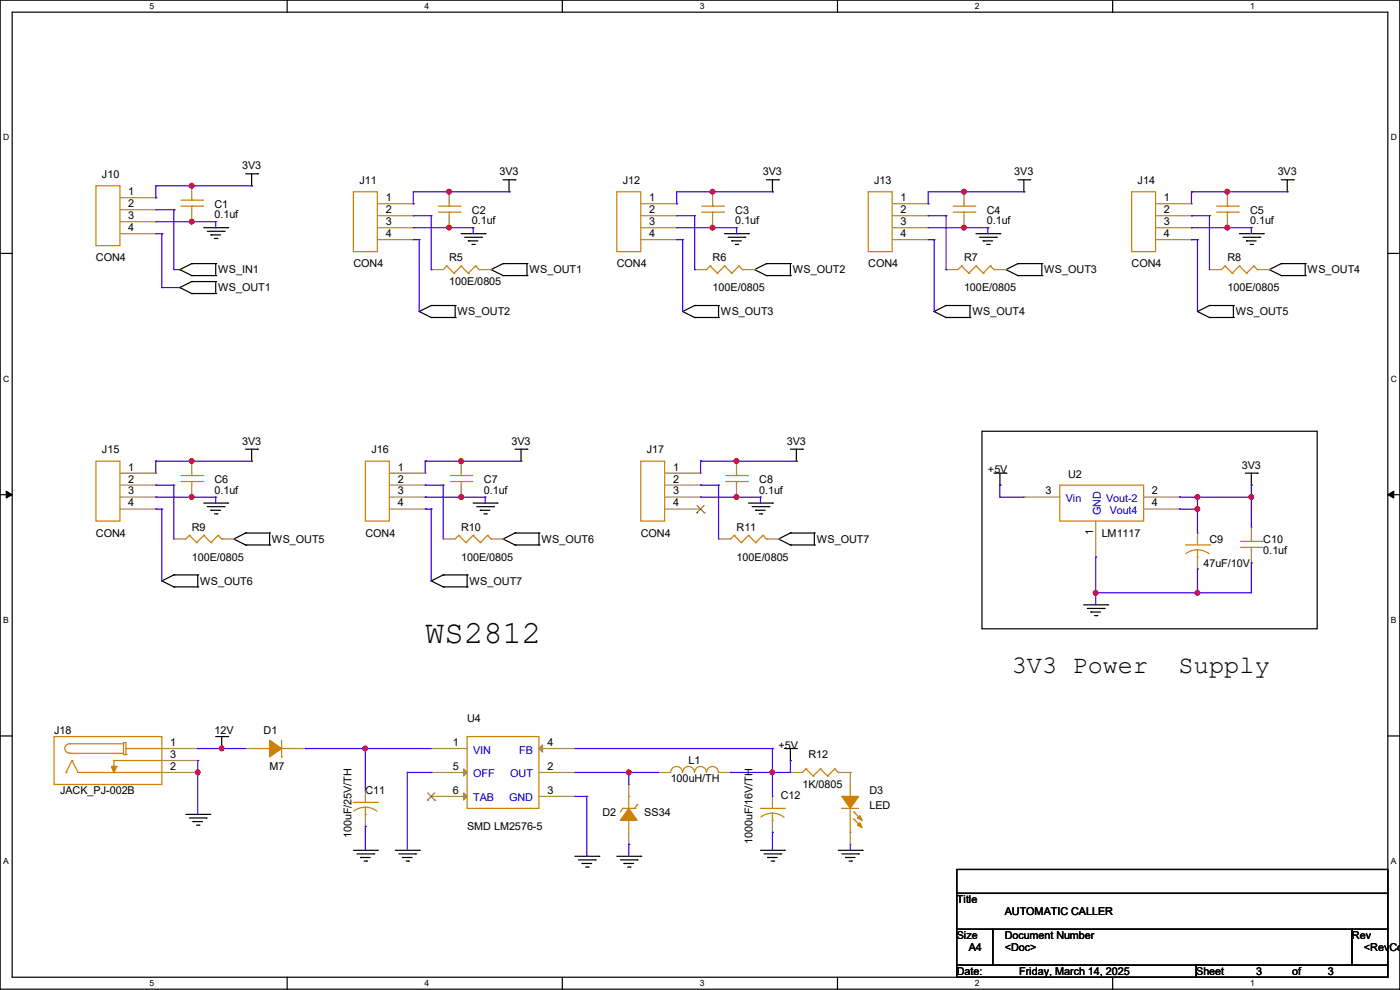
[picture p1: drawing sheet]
<svg xmlns="http://www.w3.org/2000/svg" width="297mm" height="210mm" viewBox="0 0 297 210" stroke-linecap="round" stroke-linejoin="round" font-family="sans-serif">
<path d="M0 0h297v209.8h-297zM2.6 2.6h291.8v204.7h-291.8z" fill="none" stroke="#000" stroke-width=".25"/>
<g fill="#fff">
<path d="M31.7 .3h1v2h-1z"/>
<path d="M31.7 207.6h1v1.9h-1z"/>
</g>
<path d="M60.9 0v2.6M60.9 207.3v2.5" fill="none" stroke="#000" stroke-width=".25"/>
<g fill="#fff">
<path d="M90.1 .3h1v2h-1z"/>
<path d="M90.1 207.6h1v1.9h-1z"/>
</g>
<path d="M119.3 0v2.6M119.3 207.3v2.5" fill="none" stroke="#000" stroke-width=".25"/>
<g fill="#fff">
<path d="M148.5 .3h.9v2h-.9z"/>
<path d="M148.5 207.6h.9v1.9h-.9z"/>
</g>
<path d="M177.7 0v2.6M177.7 207.3v2.5" fill="none" stroke="#000" stroke-width=".25"/>
<g fill="#fff">
<path d="M206.8 .3h1v2h-1z"/>
<path d="M206.8 207.6h1v1.9h-1z"/>
</g>
<path d="M236.1 0v2.6M236.1 207.3v2.5" fill="none" stroke="#000" stroke-width=".25"/>
<g fill="#fff">
<path d="M265.2 .3h1v2h-1z"/>
<path d="M265.2 207.6h1v1.9h-1z"/>
<path d="M.7 28.2h1.2v1.9h-1.2z"/>
<path d="M295.1 28.2h1.2v1.9h-1.2z"/>
<path d="M.7 79.3h1.2v2h-1.2z"/>
<path d="M295.1 79.3h1.2v2h-1.2z"/>
</g>
<path d="M0 53.8h2.6M294.4 53.8h2.6" fill="none" stroke="#000" stroke-width=".25"/>
<g fill="#fff">
<path d="M.7 130.5h1.2v2h-1.2z"/>
<path d="M295.1 130.5h1.1v2h-1.1z"/>
</g>
<path d="M0 104.9h2.6M294.4 104.9h2.6" fill="none" stroke="#000" stroke-width=".25"/>
<path d="M1.3 104.2l1.3 .7-1.3 .8zM294.4 104.9l1.3-.7v1.5z" fill="#000" stroke="#000" stroke-width=".21"/>
<g fill="#fff">
<path d="M.7 181.7h1.2v2h-1.2z"/>
<path d="M295.1 181.7h1.1v2h-1.1z"/>
</g>
<g fill="none" stroke="#000" stroke-width=".25">
<path d="M52.1 36.9h2.6M53.4 39.4h.1M53.4 36.9v2.5M54.7 36.9h.1M106.7 38.1h2.6M108 38.1v2.6M109.3 38.1h.1M162.6 38.1h2.5M163.9 38.1v2.6M165.1 38.1h.1M215.9 38.1h2.6M217.2 38.1v2.6"/>
<path d="M218.5 38.1h.1M271.8 38.1h2.6M273.1 38.1v2.6M274.4 38.1h.1M38.1 57.2h.1M38.1 57.2l2.6 1.3M40.7 55.9h.1M40.7 58.5h.1M40.7 59.7h.1M40.7 55.9l-2.6 1.3M40.7 55.9h5.1M40.7 58.5h5.1"/>
<path d="M40.7 59.7l-2.6 1.3M40.7 59.7h5.1M43.2 48.3h5.1M44 49.1h3.5M44.7 49.8h.1M44.7 49.8h2.1M45.5 50.6h.5M45.8 55.9h.1M45.8 58.5h.1M45.8 59.7h.1M45.8 55.9v2.6M45.8 59.7v2.6"/>
<path d="M46 50.6h.1M47.5 49.1h.1M48.3 48.3h.1M97.8 49.6h5.1M98.6 50.3h3.6M99.4 51.1h.1M99.4 51.1h2M100.1 51.9h.5M100.6 51.9h.1M102.2 50.3h.1M102.9 49.6h.1M104.2 57.2h.1"/>
<path d="M104.2 57.2l2.5 1.3M106.7 55.9h.1M106.7 58.5h.1M106.7 55.9h5.1M106.7 58.5h5.1M106.7 55.9l-2.5 1.3M108 40.7h.1M111.8 55.9h.1M111.8 58.5h.1M111.8 55.9v2.6M153.7 49.6h5.1M154.5 50.3h3.5"/>
<path d="M155.2 51.1h.1M155.2 51.1h2.1M156 51.9h.5M156.5 51.9h.1M158 50.3h.1M158.8 49.6h.1M160.1 57.2h.1M160.1 57.2l2.5 1.3M162.6 55.9h.1M162.6 58.5h.1M162.6 55.9h5.1M162.6 58.5h5.1"/>
<path d="M162.6 55.9l-2.5 1.3M163.9 40.7h.1M167.7 55.9h.1M167.7 58.5h.1M167.7 55.9v2.6M207.1 49.6h5M207.8 50.3h3.6M208.6 51.1h.1M208.6 51.1h2M209.3 51.9h.5M209.8 51.9h.1M211.4 50.3h.1"/>
<path d="M212.1 49.6h.1M213.4 57.2h.1M213.4 57.2l2.5 1.3M215.9 55.9h.1M215.9 58.5h.1M215.9 55.9h5.1M215.9 58.5h5.1M215.9 55.9l-2.5 1.3M217.2 40.7h.1M221 55.9h.1M221 58.5h.1M221 55.9v2.6"/>
<path d="M262.9 49.6h5.1M263.7 50.3h3.6M264.5 51.1h.1M264.5 51.1h2M265.2 51.9h.5M265.7 51.9h.1M267.3 50.3h.1M268 49.6h.1M269.3 57.2h.1M269.3 57.2l2.5 1.3M271.8 55.9h.1M271.8 58.5h.1"/>
<path d="M271.8 55.9h5.1M271.8 58.5h5.1M271.8 55.9l-2.5 1.3M273.1 40.7h.1M276.9 55.9h.1M276.9 58.5h.1M276.9 55.9v2.6M38.1 61h.1M38.1 61l2.6 1.3M40.7 62.3h.1M40.7 62.3h5.1M45.8 62.3h.1"/>
<path d="M88.9 66.1h.1M88.9 66.1l2.6 1.3M91.5 64.8h.1M91.5 67.4h.1M91.5 64.8l-2.6 1.3M91.5 64.8h5.1M91.5 67.4h5.1M96.6 64.8h.1M96.6 67.4h.1M96.6 64.8v2.6M144.8 66.1h.1M144.8 66.1l2.6 1.3"/>
<path d="M147.4 64.8h.1M147.4 67.4h.1M147.4 64.8h5M147.4 67.4h5M147.4 64.8l-2.6 1.3M152.4 64.8h.1M152.4 67.4h.1M152.4 64.8v2.6M198.2 66.1h.1M198.2 66.1l2.5 1.3M200.7 64.8h.1M200.7 67.4h.1"/>
<path d="M200.7 64.8h5.1M200.7 67.4h5.1M200.7 64.8l-2.5 1.3M205.8 64.8h.1M205.8 67.4h.1M205.8 64.8v2.6M254 66.1h.1M254 66.1l2.6 1.3M256.6 64.8h.1M256.6 67.4h.1M256.6 64.8h5.1M256.6 67.4h5.1"/>
<path d="M256.6 64.8l-2.6 1.3M261.7 64.8h.1M261.7 67.4h.1M261.7 64.8v2.6M52.1 95.3h2.6M53.4 97.8h.1M53.4 95.3v2.5M54.7 95.3h.1M109.3 95.3h2.5M110.5 97.8h.1M110.5 95.3v2.5M111.8 95.3h.1"/>
<path d="M167.7 95.3h2.5M169 97.8h.1M169 95.3v2.5M170.2 95.3h.1M208.3 91.5h71.1v41.9h-71.1zM43.2 106.7h5.1M44 107.5h3.5M44.7 108.2h.1M44.7 108.2h2.1M45.5 109h.5M46 109h.1M47.5 107.5h.1"/>
<path d="M48.3 106.7h.1M49.6 114.3h.1M49.6 114.3l2.5 1.3M52.1 113.1h.1M52.1 115.6h.1M52.1 113.1l-2.5 1.2M52.1 113.1h5.1M52.1 115.6h5.1M57.2 113.1h.1M57.2 115.6h.1M57.2 113.1v2.5M100.4 106.7h5.1"/>
<path d="M101.1 107.5h3.6M101.9 108.2h.1M101.9 108.2h2M102.7 109h.5M103.2 109h.1M104.7 107.5h.1M105.5 106.7h.1M106.7 114.3h.1M106.7 114.3l2.6 1.3M109.3 113.1h.1M109.3 115.6h.1M109.3 113.1h5"/>
<path d="M109.3 115.6h5M109.3 113.1l-2.6 1.2M114.3 113.1h.1M114.3 115.6h.1M114.3 113.1v2.5M158.8 106.7h5.1M159.6 107.5h3.5M160.3 108.2h.1M160.3 108.2h2M161.1 109h.5M161.6 109h.1M163.1 107.5h.1"/>
<path d="M163.9 106.7h.1M165.1 114.3h.1M165.1 114.3l2.6 1.3M167.7 113.1h.1M167.7 115.6h.1M167.7 113.1h5.1M167.7 115.6h5.1M167.7 113.1l-2.6 1.2M172.8 113.1h.1M172.8 115.6h.1M172.8 113.1v2.5M210.9 100.4h2.5"/>
<path d="M212.1 102.9h.1M212.1 100.4v2.5M213.4 100.4h.1M264.2 100.4h2.5M265.5 102.9h.1M265.5 100.4v2.5M266.7 100.4h.1M34.3 123.2h.1M34.3 123.2l2.6 1.3M36.9 122h.1M36.9 124.5h.1M36.9 122l-2.6 1.2"/>
<path d="M36.9 122h5.1M36.9 124.5h5.1M42 122h.1M42 124.5h.1M42 122v2.5M91.5 123.2h.1M91.5 123.2l2.5 1.3M94 122h.1M94 124.5h.1M94 122h5.1M94 124.5h5.1M94 122l-2.5 1.2"/>
<path d="M99.1 122h.1M99.1 124.5h.1M99.1 122v2.5M229.9 128.3h5.1M230.7 129.1h3.5M231.4 129.8h.1M231.4 129.8h2.1M232.2 130.6h.5M232.7 130.6h.1M234.2 129.1h.1M235 128.3h.1M0 156.1h2.6"/>
<path d="M45.8 156.3h2.5M47 158.8h.1M47 156.3v2.5M48.3 156.3h.1M166.4 158.8h2.6M167.7 158.8v2.5M169 158.8h.1M294.4 156.1h2.6M39.4 172.8h5.1M40.2 173.5h3.5M40.9 174.3h.1M40.9 174.3h2.1"/>
<path d="M41.7 175h.5M42.2 175h.1M43.7 173.5h.1M44.5 172.8h.1M167.7 161.3h.1M75 180.4h5.1M75.7 181.1h3.6M76.5 181.9h.1M76.5 181.9h2M77.3 182.7h.5M77.8 182.7h.1M79.3 181.1h.1"/>
<path d="M80.1 180.4h.1M83.9 180.4h5M84.6 181.1h3.6M85.4 181.9h.1M85.4 181.9h2M86.1 182.7h.6M86.7 182.7h.1M88.2 181.1h.1M88.9 180.4h.1M122 181.7h5M122.7 182.4h3.6M123.5 183.2h.1"/>
<path d="M123.5 183.2h2M124.2 183.9h.6M124.8 183.9h.1M126.3 182.4h.1M127 181.7h.1M130.9 181.7h5M131.6 182.4h3.6M132.4 183.2h.1M132.4 183.2h2M133.1 183.9h.5M133.6 183.9h.1M135.2 182.4h.1"/>
<path d="M135.9 181.7h.1M161.3 180.4h5.1M162.1 181.1h3.6M162.9 181.9h.1M162.9 181.9h2M163.6 182.7h.5M164.1 182.7h.1M165.7 181.1h.1M166.4 180.4h.1M177.8 180.4h5.1M178.6 181.1h3.6M179.4 181.9h.1"/>
<path d="M179.4 181.9h2M180.1 182.7h.5M180.6 182.7h.1M182.2 181.1h.1M182.9 180.4h.1M203 184.4h91.4v5.1h-91.4zM203 189.5h91.4v7.6h-91.4zM203 197.1h7.6v7.7h-7.6zM210.6 197.1h76.2v7.7h-76.2zM286.8 197.1h7.6v7.7h-7.6zM203 204.8h50.8v2.5h-50.8zM253.8 204.8h40.6v2.5h-40.6z"/>
</g>
<g fill="none" stroke="#cc8006" stroke-width=".25">
<path d="M20.4 39.4h5v12.7h-5zM38.4 43.7h4.6M38.4 42.5h4.6M40.7 42.5h.1M40.7 43.7h.1M40.7 42v.5M40.7 43.7v.8M43 43.7h.1M43 42.5h.1M75 40.7h5.1v12.7h-5.1zM93 45h4.6M93 43.7h4.6"/>
<path d="M94.8 56.4h.1M94.8 56.4l-.8 .8M94.8 56.4l1.5 1.6M95.3 43.7h.1M95.3 45h.1M95.3 43.2v.5M95.3 45v.8M96.3 58h.1M97.6 45h.1M97.6 43.7h.1M97.8 56.4h.1M97.8 56.4l-1.5 1.6"/>
<path d="M97.8 56.4l1.6 1.6M99.4 58h.1M100.9 56.4h.1M100.9 56.4l-1.5 1.6M100.9 56.4l.7 .8M101.6 57.2h.1M130.9 40.7h5v12.7h-5zM148.9 45h4.6M148.9 43.7h4.6M150.7 56.4h.1M150.7 56.4l-.8 .8M150.7 56.4l1.5 1.6"/>
<path d="M151.2 43.7h.1M151.2 45h.1M151.2 43.2v.5M151.2 45v.8M152.2 58h.1M153.5 45h.1M153.5 43.7h.1M153.7 56.4h.1M153.7 56.4l-1.5 1.6M153.7 56.4l1.5 1.6M155.2 58h.1M156.8 56.4h.1"/>
<path d="M156.8 56.4l-1.6 1.6M156.8 56.4l.7 .8M157.5 57.2h.1M184.2 40.7h5.1v12.7h-5.1zM202.2 45h4.6M202.2 43.7h4.6M204 56.4h.1M204 56.4l-.8 .8M204 56.4l1.5 1.6M204.5 43.7h.1M204.5 45h.1M204.5 43.2v.5"/>
<path d="M204.5 45v.8M205.5 58h.1M206.8 45h.1M206.8 43.7h.1M207.1 56.4h.1M207.1 56.4l-1.6 1.6M207.1 56.4l1.5 1.6M208.6 58h.1M210.1 56.4h.1M210.1 56.4l-1.5 1.6M210.1 56.4l.8 .8M210.9 57.2h.1"/>
<path d="M240.1 40.7h5.1v12.7h-5.1zM258.1 45h4.6M258.1 43.7h4.6M259.9 56.4h.1M259.9 56.4l-.8 .8M259.9 56.4l1.5 1.6M260.4 43.7h.1M260.4 45h.1M260.4 43.2v.5M260.4 45v.8M261.4 58h.1M262.7 45h.1"/>
<path d="M262.7 43.7h.1M262.9 56.4h.1M262.9 56.4l-1.5 1.6M262.9 56.4l1.6 1.6M264.5 58h.1M266 56.4h.1M266 56.4l-1.5 1.6M266 56.4l.7 .8M266.7 57.2h.1M20.4 97.8h5v12.7h-5zM77.5 97.8h5.1v12.7h-5.1zM135.9 97.8h5.1v12.7h-5.1z"/>
<path d="M38.4 102.2h4.6M38.4 100.9h4.6M40.2 113.6h.1M40.2 113.6l-.8 .7M40.2 113.6l1.5 1.5M40.7 100.9h.1M40.7 102.2h.1M40.7 100.4v.5M40.7 102.2v.7M41.7 115.1h.1M43 102.2h.1M43 100.9h.1"/>
<path d="M43.2 113.6h.1M43.2 113.6l-1.5 1.5M43.2 113.6l1.5 1.5M44.7 115.1h.1M46.3 113.6h.1M46.3 113.6l-1.6 1.5M46.3 113.6l.7 .7M47 114.3h.1M95.5 102.2h4.6M95.5 100.9h4.6M97.3 113.6h.1M97.3 113.6l-.7 .7"/>
<path d="M97.3 113.6l1.5 1.5M97.8 100.9h.1M97.8 102.2h.1M97.8 100.4v.5M97.8 102.2v.7M98.8 115.1h.1M100.1 102.2h.1M100.1 100.9h.1M100.4 113.6h.1M100.4 113.6l-1.6 1.5M100.4 113.6l1.5 1.5M101.9 115.1h.1"/>
<path d="M103.4 113.6h.1M103.4 113.6l-1.5 1.5M103.4 113.6l.8 .7M104.2 114.3h.1M154 102.2h4.5M154 100.9h4.5M155.7 113.6h.1M155.7 113.6l-.7 .7M155.7 113.6l1.6 1.5M156.3 100.9h.1M156.3 102.2h.1M156.3 100.4v.5"/>
<path d="M156.3 102.2v.7M157.3 115.1h.1M158.5 102.2h.1M158.5 100.9h.1M158.8 113.6h.1M158.8 113.6l-1.5 1.5M158.8 113.6l1.5 1.5M160.3 115.1h.1M161.8 113.6h.1M161.8 113.6l-1.5 1.5M161.8 113.6l.8 .7M162.6 114.3h.1"/>
<path d="M224.8 102.9h17.8v7.6h-17.8zM251.5 115.6h5.1M254 118.2h.1M254 116.6l1.6 .3 .9 .6M254 116.6l-1 .2-1.4 .7M254 116.6v1.6M256.6 115.6h.1M263.2 116.1h4.6M263.2 114.9h4.6M265.5 114.9h.1M265.5 116.1h.1M265.5 114.3v.6"/>
<path d="M265.5 116.1v.8M267.8 116.1h.1M267.8 114.9h.1M11.5 156.3h22.8v10.1h-22.8zM14.8 159.8h.1M14.8 157.8h.1M14.8 159.8h11.4M14.8 157.8h11.4M14.8 157.8a1 1 0 0 0-1 1 1 1 0 0 0 1 1M26.2 157.5h.1M26.2 157.5h.5v2.6M26.2 157.5v2.6"/>
<path d="M26.7 158.8h.1M26.7 158.8h7.6M54.7 158.8h2.5M57.2 158.8h.1M59.7 158.8h2.6M59.7 157v3.6M62.3 158.8h.1M99.1 156.3h15.2v15.2h-15.2zM14 163.9h.1M15.3 161.3h.1M15.3 161.3l1.3 2.6M15.3 161.3l-1.3 2.6"/>
<path d="M16.6 163.9h.1M16.6 163.9h17.7M23.7 162.6h.1M23.7 162.6h1M23.7 162.6l.5 1.3M24.2 161.3h.1M24.2 163.9h.1M24.2 161.3h10.1M24.2 161.3v2.6M24.7 162.6h.1M24.7 162.6l-.5 1.3M26.2 160.1h.1"/>
<path d="M26.2 160.1h.5M26.7 160.1h.1M59.7 160.6h.1M75 170.2h5.1M77.5 172.8h.1M77.5 171.2l1.6 .4 .9 .5M77.5 171.2l-1.1 .2-1.4 .7M77.5 171.2v1.6M80.1 170.2h.1M132.1 171.5h.1M132.1 171.5l-.5 .8M132.1 171.5h2.6"/>
<path d="M133.4 174h.1M133.4 169h.1M133.4 169v2.5M133.4 174v2.6M134.7 171.5h.1M135.2 170.7h.1M135.2 170.7l-.5 .8M142.3 163.9a1.25 1.25 0 0 1 1.2-1.3 1.25 1.25 0 0 1 1.3 1.3M144.8 163.9a1.25 1.25 0 0 1 1.3-1.3 1.25 1.25 0 0 1 1.2 1.3 1.29 1.29 0 0 1 1.3-1.3 1.29 1.29 0 0 1 1.3 1.3 1.25 1.25 0 0 1 1.3-1.3 1.25 1.25 0 0 1 1.2 1.3M161.3 171.5h5.1M163.9 174h.1M163.9 172.5l1.5 .3 .9 .6"/>
<path d="M163.9 172.5l-1.1 .1-1.4 .7M163.9 172.5v1.5M166.4 171.5h.1M171 163.1h.1M171 163.1l-.8 .8M171 163.1l1.5 1.5M172.5 164.6h.1M174 163.1h.1M174 163.1l-1.5 1.5M174 163.1l1.6 1.5M175.6 164.6h.1M177.1 163.1h.1"/>
<path d="M177.1 163.1l-1.5 1.5M177.1 163.1l.7 .8M177.8 163.9h.1M178.6 171.5h.1M178.6 171.5h3.6M180.4 169h.1M180.4 176.6h.1M180.4 166.4v2.6M180.4 171.5v5.1M181.1 172.3h.1M181.1 173.8h.1M181.1 172.3l1.6 1.5"/>
<path d="M181.1 173.8l1.6 1.5"/>
</g>
<g fill="none" stroke="#a84" stroke-width=".25">
<path d="M40.7 39.4h.1M40.7 39.4v2.6M25.4 42h7.7M25.4 44.5h7.7M25.4 47h7.7M25.4 49.6h7.7M33.1 42h.1M33.1 44.5h.1M33.1 47h.1M33.1 49.6h.1M40.7 47h.1M40.7 44.5v2.5"/>
<path d="M80.1 43.2h7.6M80.1 45.8h7.6M80.1 48.3h7.6M80.1 50.8h7.6M87.7 43.2h.1M87.7 45.8h.1M87.7 48.3h.1M87.7 50.8h.1M91.5 57.2h.1M91.5 57.2h2.5M95.3 40.7h.1M95.3 48.3h.1"/>
<path d="M95.3 40.7v2.5M95.3 45.8v2.5M101.6 57.2h2.6M104.2 57.2h.1M135.9 43.2h7.7M135.9 45.8h7.7M135.9 48.3h7.7M135.9 50.8h7.7M143.6 43.2h.1M143.6 45.8h.1M143.6 48.3h.1M143.6 50.8h.1"/>
<path d="M147.4 57.2h.1M147.4 57.2h2.5M151.2 40.7h.1M151.2 48.3h.1M151.2 40.7v2.5M151.2 45.8v2.5M157.5 57.2h2.6M160.1 57.2h.1M189.3 43.2h7.6M189.3 45.8h7.6M189.3 48.3h7.6M189.3 50.8h7.6"/>
<path d="M196.9 43.2h.1M196.9 45.8h.1M196.9 48.3h.1M196.9 50.8h.1M200.7 57.2h.1M200.7 57.2h2.5M204.5 40.7h.1M204.5 48.3h.1M204.5 40.7v2.5M204.5 45.8v2.5M210.9 57.2h2.5M213.4 57.2h.1"/>
<path d="M245.2 43.2h7.6M245.2 45.8h7.6M245.2 48.3h7.6M245.2 50.8h7.6M252.8 43.2h.1M252.8 45.8h.1M252.8 48.3h.1M252.8 50.8h.1M256.6 57.2h.1M256.6 57.2h2.5M260.4 40.7h.1M260.4 48.3h.1"/>
<path d="M260.4 40.7v2.5M260.4 45.8v2.5M266.7 57.2h2.6M269.3 57.2h.1M40.7 97.8h.1M40.7 97.8v2.6M97.8 97.8h.1M97.8 97.8v2.6M156.3 97.8h.1M156.3 97.8v2.6M25.4 100.4h7.7M25.4 102.9h7.7"/>
<path d="M25.4 105.5h7.7M25.4 108h7.7M33.1 100.4h.1M33.1 102.9h.1M33.1 105.5h.1M33.1 108h.1M36.9 114.3h.1M36.9 114.3h2.5M40.7 105.5h.1M40.7 102.9v2.6M47 114.3h2.6M49.6 114.3h.1"/>
<path d="M82.6 100.4h7.6M82.6 102.9h7.6M82.6 105.5h7.6M82.6 108h7.6M90.2 100.4h.1M90.2 102.9h.1M90.2 105.5h.1M90.2 108h.1M94 114.3h.1M94 114.3h2.6M97.8 105.5h.1M97.8 102.9v2.6"/>
<path d="M104.2 114.3h2.5M106.7 114.3h.1M141 100.4h7.6M141 102.9h7.6M141 105.5h7.6M141 108h7.6M148.6 100.4h.1M148.6 102.9h.1M148.6 105.5h.1M148.6 108h.1M152.4 114.3h.1M152.4 114.3h2.6"/>
<path d="M156.3 105.5h.1M156.3 102.9v2.6M162.6 114.3h2.5M165.1 114.3h.1M217.2 105.5h.1M217.2 105.5h7.6M232.5 118.2h.1M232.5 110.5v7.7M242.6 105.5h7.6M242.6 108h7.6M250.2 105.5h.1M250.2 108h.1"/>
<path d="M254 113.1h.1M254 113.1v2.5M254 118.2v2.5M265.5 111.8h.1M265.5 119.4h.1M265.5 111.8v2.5M265.5 116.9v2.5M254 120.7h.1M34.3 158.8h7.7M42 158.8h.1M52.1 158.8h.1M52.1 158.8h2.6"/>
<path d="M62.3 158.8h2.5M64.8 158.8h.1M91.5 158.8h.1M91.5 158.8h7.6M114.3 158.8h7.7M122 158.8h.1M34.3 163.9h7.7M34.3 161.3h7.7M42 163.9h.1M42 161.3h.1M77.5 167.7h.1M77.5 175.3h.1"/>
<path d="M77.5 167.7v2.5M77.5 172.8v2.5M91.5 163.9h.1M91.5 169h.1M91.5 163.9h7.6M91.5 169h7.6M114.3 163.9h7.7M114.3 169h7.7M122 169h.1M122 163.9h.1M133.4 179.1h.1M133.4 166.4h.1"/>
<path d="M133.4 166.4v2.6M133.4 176.6v2.5M139.7 163.9h.1M139.7 163.9h2.6M152.4 163.9h2.6M155 163.9h.1M163.9 169h.1M163.9 176.6h.1M163.9 169v2.5M163.9 174v2.6M167.7 163.9h.1M167.7 163.9h2.5"/>
<path d="M177.8 163.9h2.6M180.4 163.9h.1M180.4 179.1h.1M180.4 163.9v2.5M180.4 176.6v2.5"/>
</g>
<g fill="#cc8006" stroke="#cc8006" stroke-width=".25">
<path d="M23.7 162.6h1l-.5 1.3z"/>
<path d="M133.4 171.5l1.8 2.5h-3.6z" fill-rule="evenodd"/>
<path d="M57.2 157l2.5 1.8-2.5 1.8z" fill-rule="evenodd"/>
<path d="M178.6 169h3.6l-1.8 2.5z" fill-rule="evenodd"/>
<path d="M182.4 174.5l.5 1.1-1-.6z" fill-rule="evenodd"/>
<path d="M182.4 173l.5 1-1-.5z" fill-rule="evenodd"/>
</g>
<g fill="#a84" stroke="#a84" stroke-width=".25">
<path d="M98.3 163.1l.8 .8-.8 .7z"/>
<path d="M114.3 158.8l.8-.8v1.6z"/>
<path d="M98.3 168.2l.8 .8-.8 .7z"/>
</g>
<path d="M147.8 108.8h.1M147.9 107.2l1.5 1.6M149.4 107.2l-1.6 1.6M149.4 108.8h.1M90.7 169.8h.1M90.7 168.2l1.6 1.6M92.2 168.2l-1.5 1.6M92.3 169.8h.1" fill="none" stroke="#804000" stroke-width=".21"/>
<g fill="none" stroke="#4200ff" stroke-width=".25">
<path d="M40.7 39.4h.1M53.4 39.4h.1M53.4 39.4h-20.3v2.6M33.1 42h.1M33.1 44.5h3.8M33.1 47h12.7M33.1 49.6h1.2M34.3 49.6h.1M34.3 49.6v11.4M36.9 44.5h.1M36.9 44.5v12.7h1.2M38.1 57.2h.1"/>
<path d="M40.7 47h.1M45.8 48.3h.1M45.8 47h.1M45.8 47v1.3M87.7 43.2h.1M87.7 45.8h3.8M87.7 48.3h12.7M87.7 50.8h1.2M88.9 50.8h.1M88.9 50.8v15.3M91.5 45.8h.1M91.5 57.2h.1"/>
<path d="M91.5 45.8v11.4M95.3 40.7h.1M95.3 48.3h.1M100.4 48.3h.1M100.4 49.6h.1M100.4 48.3v1.3M108 40.7h.1M108 40.7h-20.3v2.5M143.6 43.2h.1M143.6 45.8h3.8M143.6 48.3h12.7M143.6 50.8h1.2"/>
<path d="M144.8 50.8h.1M144.8 50.8v15.3M147.4 45.8h.1M147.4 57.2h.1M147.4 45.8v11.4M151.2 40.7h.1M151.2 48.3h.1M156.3 48.3h.1M156.3 49.6h.1M156.3 48.3v1.3M163.9 40.7h.1M163.9 40.7h-20.3v2.5"/>
<path d="M196.9 43.2h.1M196.9 45.8h3.8M196.9 48.3h12.7M196.9 50.8h1.3M198.2 50.8h.1M198.2 50.8v15.3M200.7 45.8h.1M200.7 57.2h.1M200.7 45.8v11.4M204.5 40.7h.1M204.5 48.3h.1M209.6 48.3h.1"/>
<path d="M209.6 49.6h.1M209.6 48.3v1.3M217.2 40.7h.1M217.2 40.7h-20.3v2.5M252.8 40.7h.1M252.8 45.8h.1M252.8 48.3h.1M252.8 50.8h.1M252.8 40.7h20.3M252.8 45.8h3.8M252.8 48.3h12.7M252.8 50.8h1.2"/>
<path d="M252.8 40.7v2.5M254 50.8h.1M254 50.8v15.3M256.6 45.8h.1M256.6 45.8v11.4M260.4 40.7h.1M260.4 48.3h.1M265.5 48.3h.1M265.5 48.3v1.3M34.3 61h.1M34.3 61h3.8M88.9 66.1h.1"/>
<path d="M144.8 66.1h.1M198.2 66.1h.1M33.1 97.8h.1M33.1 97.8v2.6M33.1 97.8h20.3M40.7 97.8h.1M90.2 97.8h.1M90.2 97.8h20.3M90.2 97.8v2.6M97.8 97.8h.1M148.6 97.8h.1M148.6 97.8h20.4"/>
<path d="M148.6 97.8v2.6M156.3 97.8h.1M33.1 102.9h.1M33.1 105.5h.1M33.1 108h.1M33.1 105.5h12.7M33.1 108h1.2M33.1 102.9h3.8M34.3 108h.1M34.3 108v15.2M36.9 102.9h.1M36.9 102.9v11.4"/>
<path d="M40.7 105.5h.1M45.8 105.5h.1M45.8 105.5v1.2M90.2 102.9h.1M90.2 105.5h.1M90.2 108h.1M90.2 105.5h12.7M90.2 108h1.3M90.2 102.9h3.8M91.5 108h.1M91.5 108v15.2M94 102.9h.1"/>
<path d="M94 102.9v11.4M97.8 105.5h.1M102.9 105.5h.1M102.9 105.5v1.2M148.6 102.9h.1M148.6 105.5h.1M148.6 105.5h12.7M148.6 102.9h3.8M152.4 102.9h.1M152.4 102.9v11.4M156.3 105.5h.1M161.3 105.5h.1"/>
<path d="M161.3 105.5v1.2M212.1 102.9h.1M212.1 105.5h.1M212.1 102.9v2.6M212.1 105.5h5.1M232.5 118.2h.1M232.5 118.2v10.1M250.2 105.5h.1M250.2 108h.1M250.2 105.5h15.3M250.2 108h3.8M254 105.5h.1"/>
<path d="M254 108h.1M254 105.5v7.6M265.5 102.9h.1M265.5 105.5h.1M265.5 119.4h.1M265.5 102.9v8.9M265.5 119.4v6.4h-33M232.5 125.8h.1M254 120.7h.1M254 125.8h.1M254 120.7v5.1M42 158.8h.1"/>
<path d="M42 158.8h10.1M47 158.8h.1M64.8 158.8h.1M64.8 158.8h26.7M77.5 158.8h.1M77.5 158.8v8.9M122 158.8h41.9M163.9 158.8h.1M163.9 158.8v10.2M42 161.3h.1M42 163.9h.1M42 161.3v11.5"/>
<path d="M77.5 175.3h.1M77.5 175.3v5.1M86.4 163.9h.1M86.4 163.9v16.5M86.4 163.9h5.1M91.5 163.9h.1M122 163.9h17.7M122 169h2.5M124.5 169h.1M124.5 169v12.7M133.4 163.9h.1M133.4 179.1h.1"/>
<path d="M133.4 163.9v2.5M133.4 179.1v2.6M155 163.9h.1M163.9 163.9h.1M163.9 176.6h.1M163.9 176.6v3.8M167.7 161.3h.1M167.7 161.3v2.6h-12.7M180.4 179.1v1.3M124.5 181.7h.1M180.4 180.4h.1"/>
</g>
<g fill="#f00" stroke="#f00" stroke-width=".25">
<circle cx="47" cy="158.8" r=".49"/>
<circle cx="77.5" cy="158.8" r=".49"/>
<circle cx="163.9" cy="163.9" r=".49"/>
<circle cx="41.9" cy="163.9" r=".49"/>
<circle cx="133.4" cy="163.9" r=".49"/>
<circle cx="40.7" cy="39.4" r=".49"/>
<circle cx="40.7" cy="47" r=".49"/>
<circle cx="254" cy="108" r=".49"/>
<circle cx="254" cy="105.4" r=".49"/>
<circle cx="265.5" cy="105.4" r=".49"/>
<circle cx="232.4" cy="125.8" r=".49"/>
<circle cx="254" cy="125.8" r=".49"/>
<circle cx="95.3" cy="40.7" r=".49"/>
<circle cx="95.3" cy="48.3" r=".49"/>
<circle cx="151.2" cy="40.7" r=".49"/>
<circle cx="151.2" cy="48.3" r=".49"/>
<circle cx="204.5" cy="40.7" r=".49"/>
<circle cx="204.5" cy="48.3" r=".49"/>
<circle cx="260.4" cy="40.7" r=".49"/>
<circle cx="260.4" cy="48.3" r=".49"/>
<circle cx="40.7" cy="97.8" r=".49"/>
<circle cx="40.7" cy="105.4" r=".49"/>
<circle cx="97.8" cy="97.8" r=".49"/>
<circle cx="97.8" cy="105.4" r=".49"/>
<circle cx="156.2" cy="97.8" r=".49"/>
<circle cx="156.2" cy="105.4" r=".49"/>
</g>
<text font-size="6.9" x="90.2" y="136.4">WS2812</text>
<g font-size="5.3">
<text x="214.7" y="142.7">3V3 Power</text>
<text x="250" y="142.7">Supply</text>
</g>
<g font-size="2.3">
<text x="51.4" y="35.9">3V3</text>
<text x="21.6" y="37.7">J10</text>
<text x="27.2" y="41.4">1</text>
<text x="76.2" y="38.9">J11</text>
<text x="106" y="37.2">3V3</text>
<text x="132.1" y="38.9">J12</text>
<text x="161.8" y="37.2">3V3</text>
<text x="185.5" y="38.9">J13</text>
<text x="215.2" y="37.2">3V3</text>
<text x="241.3" y="38.9">J14</text>
<text x="271.1" y="37.2">3V3</text>
<text x="27.2" y="43.9">2</text>
<text x="27.2" y="46.5">3</text>
<text x="45.5" y="44">C1</text>
<text x="45.5" y="46.3">0.1uf</text>
<text x="81.8" y="42.7">1</text>
<text x="81.8" y="45.2">2</text>
<text x="81.8" y="47.8">3</text>
<text x="100.1" y="45.3">C2</text>
<text x="100.1" y="47.6">0.1uf</text>
<text x="137.7" y="42.7">1</text>
<text x="137.7" y="45.2">2</text>
<text x="137.7" y="47.8">3</text>
<text x="156" y="45.3">C3</text>
<text x="156" y="47.6">0.1uf</text>
<text x="191.1" y="42.7">1</text>
<text x="191.1" y="45.2">2</text>
<text x="191.1" y="47.8">3</text>
<text x="209.3" y="45.3">C4</text>
<text x="209.3" y="47.6">0.1uf</text>
<text x="246.9" y="42.7">1</text>
<text x="246.9" y="45.2">2</text>
<text x="246.9" y="47.8">3</text>
<text x="265.2" y="45.3">C5</text>
<text x="265.2" y="47.6">0.1uf</text>
<text x="27.2" y="49">4</text>
<text x="81.8" y="50.3">4</text>
<text x="137.7" y="50.3">4</text>
<text x="191.1" y="50.3">4</text>
<text x="246.9" y="50.3">4</text>
<text x="20.4" y="55.5">CON4</text>
<text x="46.3" y="58">WS_IN1</text>
<text x="75" y="56.7">CON4</text>
<text x="95.3" y="55.5">R5</text>
<text x="112.3" y="58">WS_OUT1</text>
<text x="130.9" y="56.7">CON4</text>
<text x="151.2" y="55.5">R6</text>
<text x="168.2" y="58">WS_OUT2</text>
<text x="184.2" y="56.7">CON4</text>
<text x="204.5" y="55.5">R7</text>
<text x="221.5" y="58">WS_OUT3</text>
<text x="240.1" y="56.7">CON4</text>
<text x="260.4" y="55.5">R8</text>
<text x="277.4" y="58">WS_OUT4</text>
<text x="46.3" y="61.8">WS_OUT1</text>
<text x="95.3" y="60.5">100E/0805</text>
<text x="151.2" y="61.8">100E/0805</text>
<text x="204.5" y="61.8">100E/0805</text>
<text x="260.4" y="61.8">100E/0805</text>
<text x="97.1" y="66.9">WS_OUT2</text>
<text x="153" y="66.9">WS_OUT3</text>
<text x="206.3" y="66.9">WS_OUT4</text>
<text x="262.2" y="66.9">WS_OUT5</text>
<text x="51.4" y="94.3">3V3</text>
<text x="108.5" y="94.3">3V3</text>
<text x="166.9" y="94.3">3V3</text>
<text x="21.6" y="96.1">J15</text>
<text x="27.2" y="99.8">1</text>
<text x="78.8" y="96.1">J16</text>
<text x="84.4" y="99.8">1</text>
<text x="137.2" y="96.1">J17</text>
<text x="142.8" y="99.8">1</text>
<text x="209.6" y="100.4">+5V</text>
<text x="226.6" y="101.4">U2</text>
<text x="263.4" y="99.4">3V3</text>
<text x="27.2" y="102.4">2</text>
<text x="27.2" y="104.9">3</text>
<text x="27.2" y="107.4">4</text>
<text x="45.5" y="102.4">C6</text>
<text x="45.5" y="104.7">0.1uf</text>
<text x="84.4" y="102.4">2</text>
<text x="84.4" y="104.9">3</text>
<text x="84.4" y="107.4">4</text>
<text x="102.7" y="102.4">C7</text>
<text x="102.7" y="104.7">0.1uf</text>
<text x="142.8" y="102.4">2</text>
<text x="142.8" y="104.9">3</text>
<text x="142.8" y="107.4">4</text>
<text x="161.1" y="102.4">C8</text>
<text x="161.1" y="104.7">0.1uf</text>
<text x="221.8" y="104.9">3</text>
<text x="244.4" y="104.9">2</text>
<text x="244.4" y="107.4">4</text>
<text x="20.4" y="113.9">CON4</text>
<text x="40.7" y="112.6">R9</text>
<text x="77.5" y="113.9">CON4</text>
<text x="97.8" y="112.6">R10</text>
<text x="135.9" y="113.9">CON4</text>
<text x="156.3" y="112.6">R11</text>
<text x="231.9" y="113.6" transform="rotate(-90 231.9 113.6)">1</text>
<text x="233.7" y="113.9">LM1117</text>
<text x="40.7" y="119">100E/0805</text>
<text x="57.7" y="115.1">WS_OUT5</text>
<text x="97.8" y="119">100E/0805</text>
<text x="114.9" y="115.1">WS_OUT6</text>
<text x="156.3" y="119">100E/0805</text>
<text x="173.3" y="115.1">WS_OUT7</text>
<text x="256.6" y="115.1">C9</text>
<text x="268" y="115.1">C10</text>
<text x="268" y="117.4">0.1uf</text>
<text x="42.5" y="124">WS_OUT6</text>
<text x="99.6" y="124">WS_OUT7</text>
<text x="255.3" y="120.2">47uF/10V</text>
<text x="11.5" y="155.8">J18</text>
<text x="45.5" y="155.8">12V</text>
<text x="55.9" y="155.8">D1</text>
<text x="99.1" y="153.2">U4</text>
<text x="36.1" y="158.2">1</text>
<text x="36.1" y="160.8">3</text>
<text x="96.1" y="158.2">1</text>
<text x="116.1" y="158.2">4</text>
<text x="165.1" y="158.8">+5V</text>
<text x="171.5" y="160.9">R12</text>
<text x="36.1" y="163.3">2</text>
<text x="57.2" y="163.4">M7</text>
<text x="96.1" y="163.3">5</text>
<text x="116.1" y="163.3">2</text>
<text x="142.3" y="165.9">100uH/TH</text>
<text x="146.1" y="162.1">L1</text>
<text x="170.2" y="167.2">1K/0805</text>
<text x="12.7" y="168.5">JACK_PJ-002B</text>
<text x="77.5" y="168.5">C11</text>
<text x="96.1" y="168.4">6</text>
<text x="116.1" y="168.4">3</text>
<text x="127.8" y="173.1">D2</text>
<text x="136.7" y="173.1">SS34</text>
<text x="165.7" y="169.5">C12</text>
<text x="184.4" y="168.5">D3</text>
<text x="184.4" y="171.5">LED</text>
<text x="74.5" y="177.8" transform="rotate(-90 74.5 177.8)">100uF/25V/TH</text>
<text x="99.1" y="176.1">SMD LM2576-5</text>
<text x="159.6" y="179.1" transform="rotate(-90 159.6 179.1)">1000uF/16V/TH</text>
<text x="203" y="191.6">Title</text>
<text x="213.2" y="194.1">AUTOMATIC CALLER</text>
<text x="203" y="199.2">Size</text>
<text x="205.5" y="201.8">A4</text>
<text x="213.1" y="199.2">Document Number</text>
<text x="213.2" y="201.8">&lt;Doc&gt;</text>
<text x="286.8" y="199.2">Rev</text>
<text x="289.4" y="201.8">&lt;RevCod</text>
<text x="203" y="206.8">Date:</text>
<text x="216.2" y="206.8">Friday, March 14, 2025</text>
<text x="253.8" y="206.8">Sheet</text>
<text x="266.5" y="206.8">3</text>
<text x="274.1" y="206.8">of</text>
<text x="281.7" y="206.8">3</text>
</g>
<g font-size="2.3" fill="#00c">
<text x="226.1" y="106.5">Vin</text>
<text x="234.7" y="106.5">Vout-2</text>
<text x="233.5" y="109.3" transform="rotate(-90 233.5 109.3)">GND</text>
<text x="235.4" y="109">Vout4</text>
<text x="100.4" y="159.8">VIN</text>
<text x="110.2" y="159.8">FB</text>
<text x="100.4" y="164.9">OFF</text>
<text x="108.2" y="164.9">OUT</text>
<text x="100.4" y="170">TAB</text>
<text x="108" y="170">GND</text>
</g>
<g font-size="1.8">
<text x="31.7" y="1.9">5</text>
<text x="90.1" y="1.9">4</text>
<text x="148.5" y="1.9">3</text>
<text x="206.8" y="1.9">2</text>
<text x="265.2" y="1.9">1</text>
<text x=".7" y="29.8">D</text>
<text x="295.1" y="29.8">D</text>
<text x=".7" y="80.9">C</text>
<text x="295.1" y="80.9">C</text>
<text x=".7" y="132.1">B</text>
<text x="295.1" y="132.1">B</text>
<text x=".7" y="183.3">A</text>
<text x="295.1" y="183.3">A</text>
<text x="31.7" y="209.2">5</text>
<text x="90.1" y="209.2">4</text>
<text x="148.5" y="209.2">3</text>
<text x="206.8" y="209.2">2</text>
<text x="265.2" y="209.2">1</text>
</g>
</svg>
